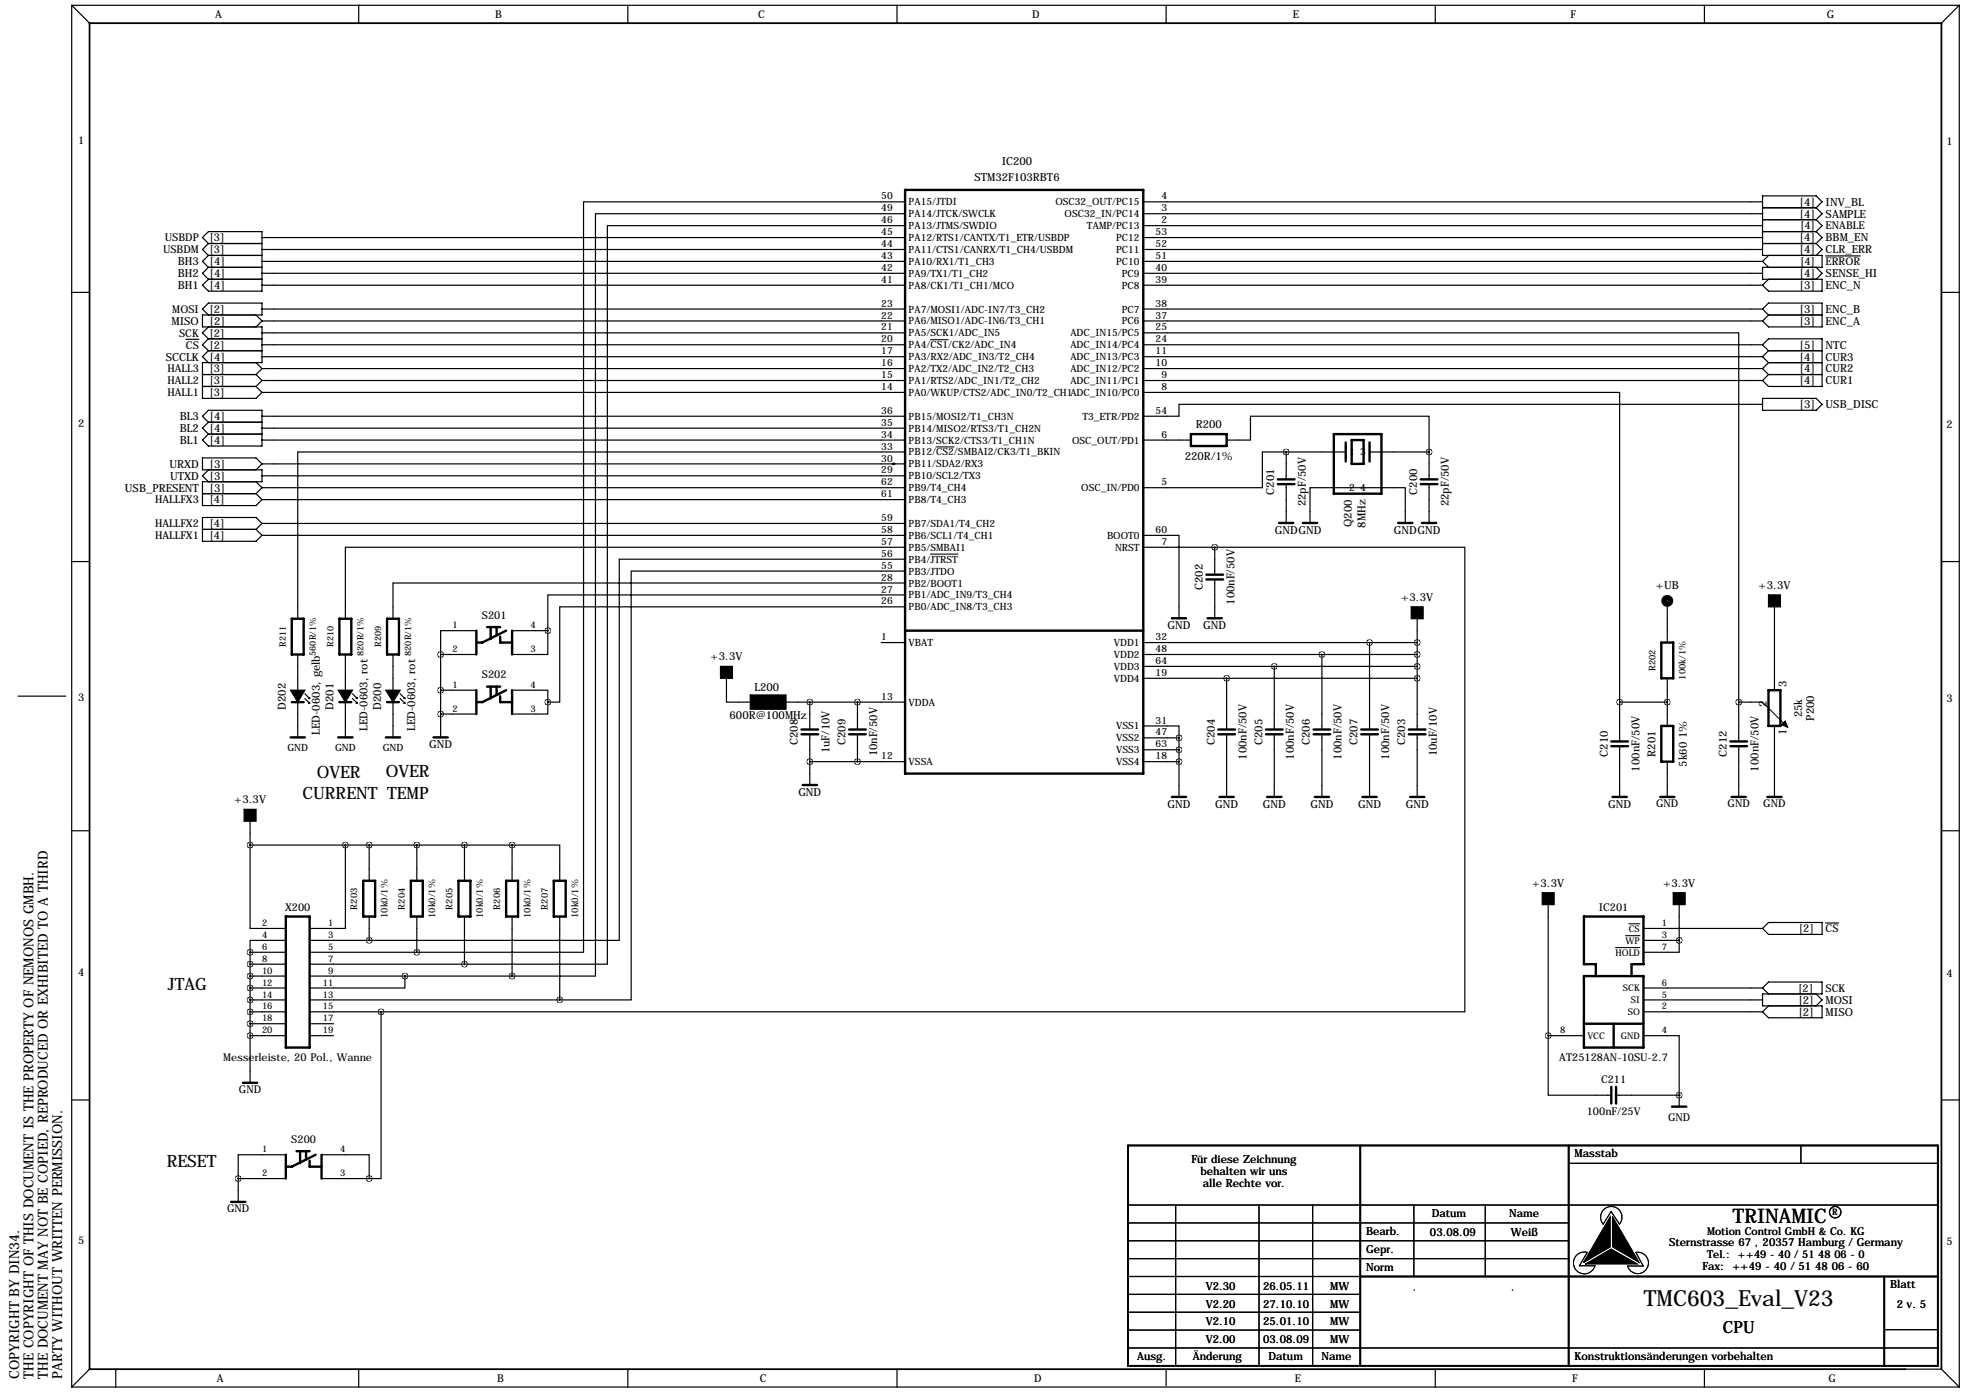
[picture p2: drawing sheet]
<svg xmlns="http://www.w3.org/2000/svg" width="419mm" height="297mm" viewBox="0 0 419 297" stroke-linecap="round" stroke-linejoin="round" font-family="sans-serif">
<g fill="none" stroke="#000" stroke-width=".25">
<path d="M15.3 1.1h402.6M15.3 1.1v294.7M15.3 1.1l3.8 3.8M76.5 1.1v3.8M133.9 1.1v3.8M191.3 1.1v3.8M248.7 1.1v3.8M306.1 1.1v3.8M363.5 1.1v3.8M417.9 1.1l-3.8 3.8M417.9 1.1v294.7M44.4 51.9l-1.2-1.2 1.2-1.3h11.5v12.7h-11.5l-1.2-1.3 1.2-1.3"/>
<path d="M44.4 59.5h11.5M44.4 57h11.5M44.4 57l-1.2 1.3 1.2 1.2M44.4 54.5h11.5M44.4 54.5l-1.2 1.2 1.2 1.3M44.4 51.9h11.5M44.4 51.9l-1.2 1.3 1.2 1.3M55.9 58.3h137.1M55.9 55.7h137.1M55.9 53.2h137.1M55.9 50.7h137.1M193 43h-68.5v160.1h-35.6"/>
<path d="M193 48.1h-63.5v157.5h-30.4M193 45.6h-66v162.5h-17.8M243.8 48.1h132.1M243.8 45.6h132.1M243.8 43h132.1M243.8 58.3h132.1M243.8 55.7h132.1M243.8 53.2h132.1M243.8 50.7h132.1M375.9 55.7l1.3 1.3M375.9 51.9h11.4M375.9 49.4h11.4"/>
<path d="M375.9 46.8h11.4M375.9 44.3h11.4M377.2 54.5l-1.3 1.2M377.2 59.5l-1.3 1.3M387.3 44.3l1.3-1.3-1.3-1.2h-11.4v12.7h12.7v2.5h-12.7v2.5h12.7v2.6h-11.4l-1.3-1.3M387.3 57l1.3 1.3-1.3 1.2M387.3 51.9l1.3 1.3-1.3 1.3M387.3 49.4l1.3 1.3-1.3 1.2M387.3 46.8l1.3 1.3-1.3 1.3M387.3 44.3l1.3 1.3-1.3 1.2M389.4 54.6h7.4M15.3 62.3h3.8"/>
<path d="M39.7 72.4h2.7M43.2 79.9h11.4M44.4 67.2l-1.2-1.3 1.2-1.3h11.5v2.6h-12.7v2.5h12.7v7.6h-12.7v7.6h11.4l1.3-1.2M44.4 69.7l-1.2 1.3 1.2 1.2M44.4 74.8h11.5M44.4 72.2h11.5M44.4 72.2l-1.2 1.3 1.2 1.3M44.4 74.8l-1.2 1.3 1.2 1.2M54.6 79.9l1.3 1.2M54.6 77.3l1.3 1.3M54.6 67.2l1.3 1.2M55.9 78.6h137.1"/>
<path d="M55.9 76.1h137.1M55.9 73.5h137.1M55.9 71h137.1M55.9 68.4h137.1M55.9 65.9h137.1M55.9 60.8h137.1M55.9 78.6l-1.3 1.3M55.9 68.4l-1.3 1.3M243.8 71h127v78.7M243.8 78.6h132.1M243.8 76.1h132.1M243.8 73.5h132.1"/>
<path d="M243.8 68.4h132.1M243.8 65.9h132.1M243.8 60.8h132.1M375.9 73.5l1.3-1.3h11.4v10.2h-11.4l-1.3-1.3M375.9 65.9l1.3-1.3h11.4v5.1h-11.4l-1.3-1.3M375.9 78.6l1.3 1.3M375.9 76.1l1.3 1.2M375.9 73.5l1.3 1.3M375.9 65.9l1.3 1.3M377.2 79.9h11.4M377.2 77.3h11.4M377.2 79.9l-1.3 1.2"/>
<path d="M377.2 77.3l-1.3 1.3M377.2 74.8h11.4M377.2 74.8l-1.3 1.3M377.2 67.2h11.4M377.2 67.2l-1.3 1.2M414.1 62.3h3.8M43.2 82.4h11.4M44.4 90l-1.2-1.2 1.2-1.3h11.5v7.6h-11.5l-1.2-1.3 1.2-1.2M44.4 90l-1.2 1.3 1.2 1.3M44.4 90h11.5M44.4 92.6h11.5M54.6 82.4l1.3 1.3"/>
<path d="M55.9 93.8h137.1M55.9 83.7h137.1M55.9 81.1h137.1M55.9 98.9h137.1M55.9 91.3h137.1M55.9 88.8h137.1M55.9 98.9l-1.3-1.3h-11.4v2.6h12.7v2.5h-12.7v5.1h11.4l1.3-1.3M55.9 81.1l-1.3 1.3M55.9 98.9l-1.3 1.3M193 96.4h-129.5v35.5M243.8 83.7h101.6v66M243.8 93.8h10.2"/>
<path d="M243.8 81.1h132.1M261.6 93.8h5.1v-5h38.1v7.6M274.3 96.4h-5.1v7.6h-25.4M274.3 96.4h12.7M274.3 96.4v5.8M292.1 96.4h12.7M304.8 96.4v5.8M375.9 86.2h-124.4v2.6h-7.7M375.9 84.9h11.4l1.3 1.3-1.3 1.3h-11.4zM15.3 119.7h3.8M43.2 112.9h11.4M43.2 105.3h11.4"/>
<path d="M44.4 100.2l-1.2 1.3 1.2 1.2M54.6 112.9l1.3 1.3M54.6 105.3l1.3 1.2M54.6 102.7l1.3 1.3M55.9 104h137.1M55.9 101.5h137.1M55.9 114.2h137.1M55.9 111.6h137.1M55.9 106.5h137.1M55.9 111.6l-1.3-1.3h-11.4v5.1h11.4l1.3-1.2M55.9 111.6l-1.3 1.3M55.9 104l-1.3 1.3"/>
<path d="M193 119.2h-60.9v81.3h-53.4M193 116.7h-119.3v15.2M243.8 114.2h7.7v17.7M243.8 116.7h15.3M259.1 116.7h53.3v99.1h-231.1M259.1 116.7v5.8M274.3 103.2v8.4M279.4 111.6v-7.6h20.3v7.6M304.8 103.2v8.4M414.1 119.7h3.8M63.5 139.6v7.6M73.7 139.6v7.6"/>
<path d="M83.8 139.6v7.6M94 139.6h7.6M94 139.6v17.7M101.6 134.5h-7.6v5.1M109.2 134.5h7.6M116.8 134.5v5.1h-7.6M188 137h5M193 121.8h-58.4v91.4h-15.2M193 126.9h-76.2v7.6M193 129.4h-73.6v20.3h-2.6M193 124.3h-109.2v7.6M243.8 137h58.5"/>
<path d="M243.8 139.6h58.5M259.1 123.6v8.3M281.9 139.6v16M292.1 137v18.6M302.3 129.4v26.2M355.6 129.4v7.6M378.5 126.9v20.3M3.9 148.4h10.1M63.5 149.7v7.6M65 149l1 1M65 147.9l1 1.1M65.8 149h.2"/>
<path d="M65.8 150h.2M66 148.7v.3M66 149.7v.3M73.7 149.7v7.6M75.2 149l1 1M75.2 147.9l1 1.1M75.9 149h.3M75.9 150h.3M76.2 148.7v.3M76.2 149.7v.3M83.8 149.7v7.6M85.3 149l1.1 1"/>
<path d="M85.3 147.9l1.1 1.1M86.1 149h.3M86.1 150h.3M86.4 148.7v.3M86.4 149.7v.3M94 147.2h7.6M94 152.3h7.6M109.2 147.2h7.6v2.5M116.8 149.7v2.6h-7.6M154.9 142.1v7.6h5.1M167.6 149.7h25.4M172.7 149.7v5.9"/>
<path d="M172.7 156.6v10.9M182.9 149.7v5.9M182.9 156.6v5.8M243.8 154.8h7.7v2.5M243.8 144.6h58.5M243.8 157.3h7.7M243.8 159.9h7.7M243.8 142.1h58.5M251.5 157.3v12.7M261.6 144.6v11M261.6 156.6v13.4M271.8 142.1v13.5"/>
<path d="M271.8 156.6v13.4M281.9 156.6v13.4M292.1 156.6v13.4M302.3 156.6v13.4M345.4 149.7h10.2M345.4 149.7v8.4M345.4 159.1v10.9M355.6 144.6v10.2M370.8 149.7h5.1M370.8 149.7v8.4M370.8 159.1v10.9M378.5 154.8v15.2"/>
<path d="M15.3 177.2h3.8M53.3 172.6v7.6M172.7 162.4h20.3M243.8 162.4h7.7M355.6 162.4v7.6M414.1 177.2h3.8M53.3 180.2v17.8h7.7M53.3 180.2h55.9M73.7 180.2v17.8h-7.7M78.7 180.2v7.6M78.7 195.4v5.1M88.9 180.2v7.6"/>
<path d="M88.9 195.4v7.7M99.1 180.2v7.6M99.1 195.4v10.2M109.2 180.2h10.2v7.6M109.2 180.2v7.6M109.2 195.4v12.7M119.4 195.4v17.8M330.2 190.4v30.4M350.5 198h25.4M358.1 190.4v10.1M377.2 196.7h11.4v2.5h-11.4l-1.3-1.2zM389.4 196.8h2.7"/>
<path d="M53.3 203.1h7.7M53.3 205.6h7.7M53.3 208.1h7.7M53.3 210.7h7.7M53.3 213.2h7.7M53.3 215.8h7.7M53.3 218.3h7.7M53.3 203.1v27.9M61 200.5h-7.7v2.6M66 200.5h12.7M66 203.1h22.9M66 205.6h33.1"/>
<path d="M66 208.1h43.2M66 213.2h53.4M66 215.8h15.3M66 218.3h5.1M81.3 215.8v35.5h-2.6M86.4 208.1v2.6h-20.4M350.5 200.5h7.6M350.5 210.7h25.4M350.5 213.2h25.4M350.5 215.8h25.4M358.1 200.5v2.6h-7.6M375.9 210.7l1.3-1.3h11.4v2.5h-12.7v2.6h12.7v2.5h-11.4l-1.3-1.2"/>
<path d="M375.9 210.7l1.3 1.2M377.2 214.5l-1.3 1.3M387.3 211.9l1.3 1.3-1.3 1.3M15.3 234.6h3.8M53.3 220.8h7.7M66 220.8h5.1M330.2 220.8v12.7h13.5M330.2 220.8h7.6M344.7 233.5h13.4M350.5 220.8h7.6v12.7M358.1 233.5h.1M358.1 233.5v2.6"/>
<path d="M414.1 234.6h3.8M50.8 251.3h10.2M50.8 251.3v5.1M61 246.2h-10.2v5.1M68.6 246.2h10.1v5.1M68.6 251.3h10.1M240.6 257h172.7M250.7 257v34.2M268.5 257v34.2M280 257v34.2M301.5 257v15.2M316.8 257v15.2"/>
<path d="M334.6 248.1h78.7M384.1 244.3v3.8M240.6 260.8h94M240.6 264.6h94M240.6 268.4h94M240.6 272.2h49.5M240.6 276h49.5M240.6 279.8h49.5M15.3 295.8h402.6M19.1 292l-3.8 3.8M24.7 292v3.8M76.5 292v3.8"/>
<path d="M133.9 292v3.8M191.3 292v3.8M240.6 283.6h49.5M240.6 287.4h172.7M248.7 292v3.5M306.1 292v3.8M363.5 292v3.8M401.9 283.5h11.4M406.4 292h7.7l3.8 3.8"/>
<circle cx="391.4" cy="258.5" r="1.22"/>
</g>
<path d="M240.6 244.3h172.7v46.9h-172.7zM290.1 244.3v46.9M334.6 244.3v46.9M290.1 272.2h123.2M401.9 272.2v19M406.5 292h-387.4v-287.1h395v287.1" fill="none" stroke="#000" stroke-width=".38"/>
<path d="M375.9 149.7l5.4 5.4M301.6 275.1h.1M322.5 275.1h.1M338.5 267.1l-1.6 2.8h3.3M338.6 267.1a2.34 2.34 0 0 0-2.9 1.6 2.34 2.34 0 0 0 1.6 2.9 2.34 2.34 0 0 0 2.9-1.7M341.9 261a2.29 2.29 0 0 1 .2-3.1 2.29 2.29 0 0 1 3.1 0 2.29 2.29 0 0 1 .2 3.1M341.9 261l1.7-2.7 1.8 2.7M348.9 267a2.29 2.29 0 0 1 2.6 1.8 2.29 2.29 0 0 1-1.6 2.7 2.29 2.29 0 0 1-2.8-1.5h3.4l-1.6-2.9" fill="none" stroke="#000" stroke-width=".21"/>
<path d="M343.9 259.5l5.7 9.6-5.7-3.3zM343.4 259.5v6.4l-5.6 3.2zM338.2 269.5l5.4-3.1 5.5 3.1z" fill="#000" stroke="#000" stroke-width=".21"/>
<circle cx="190.5" cy="98.9" r=".25" fill="#000"/>
<g fill="none" stroke="#000" stroke-width=".51">
<path d="M193 40.5h50.8v124.5h-50.8zM254 92.6h7.6v2.5h-7.6zM284.5 92.6h10.1v12.7h-10.1zM287 94.3v4.1M288.3 93.8h2.5v5.1h-2.5zM292.1 94.3v4.1M272.5 103.2h3.6M272.5 102.2h3.6M272.8 111.5h3M277.9 111.5h3M298.2 111.5h3M303 103.2h3.6"/>
<path d="M303 102.2h3.6M303.3 111.5h3M62.2 131.9h2.6v7.7h-2.6zM72.4 131.9h2.5v7.7h-2.5zM82.5 131.9h2.6v7.7h-2.6zM101.6 134.5v5.1M103.9 133.7h2.8M104.6 133.7v2.6M105.9 133.7v1.8M106.7 135.7v1.3h2.5M107.9 134.5l-5 2.5h-1.3M109.2 134.5v5.1"/>
<path d="M193 134.5h50.8M249.9 131.8h3.1M257.3 123.6h3.6M257.3 122.5h3.6M257.6 131.8h3M354.3 137h2.6v7.6h-2.6zM62 157.2h3M62.2 149.7h2.6M72.1 157.2h3.1M72.4 149.7h2.5M82.3 157.2h3M82.5 149.7h2.6"/>
<path d="M92.5 157.2h3M101.6 147.2v5.1M103.9 146.4h2.8M104.6 146.4v2.6M105.9 146.4v1.8M106.7 148.4v1.3h2.5M107.9 147.2l-5 2.5h-1.3M109.2 147.2v5.1M170.9 156.6h3.6M170.9 155.6h3.6M181.1 156.6h3.6M181.1 155.6h3.6"/>
<path d="M259.8 156.6h3.6M259.8 155.6h3.6M270 156.6h3.6M270 155.6h3.6M280.2 156.6h3.5M280.2 155.6h3.5M290.3 156.6h3.6M290.3 155.6h3.6M300.5 156.6h3.5M300.5 155.6h3.5M343.7 159.1h3.5M343.7 158.1h3.5"/>
<path d="M354.3 154.8h2.6v7.6h-2.6zM369.1 159.1h3.5M369.1 158.1h3.5M377.2 147.2h2.5v7.6h-2.5zM171.2 167.4h3M249.9 169.9h3.1M260.1 169.9h3M270.3 169.9h3M280.4 169.9h3.1M290.6 169.9h3M300.7 169.9h3.1M343.9 169.9h3.1"/>
<path d="M354.1 169.9h3M369.3 169.9h3.1M376.9 169.9h3.1M61 195.4h5v28h-5zM77.5 187.8h2.5v7.6h-2.5zM87.6 187.8h2.6v7.6h-2.6zM97.8 187.8h2.5v7.6h-2.5zM107.9 187.8h2.6v7.6h-2.6zM118.1 187.8h2.5v7.6h-2.5zM337.8 208.1h12.7v15.3h-12.7zM337.8 218.3h12.7M340.4 208.1v-2.5h-2.6v-10.2h12.7v10.2h-2.5v2.5"/>
<path d="M344.2 218.3v5.1M51.8 230.9h3.1M343.7 231.8v3.5M344.7 231.8v3.5M356.6 236h3.1M49.3 256.3h3M61 246.2v5.1M63.2 245.5h2.8M64 245.5v2.5M65.3 245.5v1.8M66 247.5v1.3h2.6M67.3 246.2l-5.1 2.6h-1.2"/>
<path d="M68.6 246.2v5.1"/>
</g>
<path d="M198.4 72.4h3.8M199.7 95.3h3.8M198.4 118.2h5.9M346.7 199.5h3.1M347.4 197h2.4M344.6 202.1h5.2" fill="none" stroke="#000" stroke-width=".23"/>
<path d="M301 129.4h2.5v2.5h-2.5zM377.2 126.9h2.5v2.5h-2.5zM62 147.2h3l-1.5 2.5zM72.1 147.2h3.1l-1.5 2.5zM82.3 147.2h3l-1.5 2.5zM153.7 142.1h2.5v2.5h-2.5zM160 148.2h7.6v3h-7.6zM380 154.5l.7-.7 .6 1.3zM52.1 172.6h2.5v2.5h-2.5zM328.9 190.4h2.6v2.5h-2.6zM356.9 190.4h2.5v2.5h-2.5z" fill="#000" stroke="#000" stroke-width=".25"/>
<g fill="none" stroke="#000" stroke-width="1">
<circle cx="355.6" cy="128.1" r=".36"/>
<circle cx="355.6" cy="128.1" r=".76"/>
</g>
<path d="M274.3 96.4a.05 .05 0 0 0 .1 0 .05 .05 0 0 0-.1 0zM251.4 162.4a.05 .05 0 0 0 .1 0 .05 .05 0 0 0-.1 0zM251.4 159.9a.05 .05 0 0 0 .1 0 .05 .05 0 0 0-.1 0zM251.4 157.3a.05 .05 0 0 0 .1 0 .05 .05 0 0 0-.1 0zM302.2 142.1a.05 .05 0 0 0 .1 0 .05 .05 0 0 0-.1 0zM302.2 139.6a.05 .05 0 0 0 .1 0 .05 .05 0 0 0-.1 0zM261.6 144.6a.05 .05 0 0 0 .1 0 .05 .05 0 0 0-.1 0zM271.7 142.1a.05 .05 0 0 0 .1 0 .05 .05 0 0 0-.1 0zM281.9 139.6a.05 .05 0 0 0 .1 0 .05 .05 0 0 0-.1 0zM302.2 144.6a.05 .05 0 0 0 .1 0 .05 .05 0 0 0-.1 0zM172.7 162.4a.05 .05 0 0 0 .1 0 .05 .05 0 0 0-.1 0zM172.7 149.7a.05 .05 0 0 0 .1 0 .05 .05 0 0 0-.1 0zM182.8 149.7a.05 .05 0 0 0 .1 0 .05 .05 0 0 0-.1 0zM182.8 162.4a.05 .05 0 0 0 .1 0 .05 .05 0 0 0-.1 0zM73.6 180.2a.05 .05 0 0 0 .1 0 .05 .05 0 0 0-.1 0zM78.7 180.2a.05 .05 0 0 0 .1 0 .05 .05 0 0 0-.1 0zM53.3 203.1a.05 .05 0 0 0 .1 0 .05 .05 0 0 0-.1 0zM53.3 205.6a.05 .05 0 0 0 .1 0 .05 .05 0 0 0-.1 0zM53.3 208.1a.05 .05 0 0 0 .1 0 .05 .05 0 0 0-.1 0zM53.3 210.7a.05 .05 0 0 0 .1 0 .05 .05 0 0 0-.1 0zM53.3 213.2a.05 .05 0 0 0 .1 0 .05 .05 0 0 0-.1 0zM53.3 215.8a.05 .05 0 0 0 .1 0 .05 .05 0 0 0-.1 0zM53.3 218.3a.05 .05 0 0 0 .1 0 .05 .05 0 0 0-.1 0zM53.3 220.8a.05 .05 0 0 0 .1 0 .05 .05 0 0 0-.1 0zM78.7 251.3a.05 .05 0 0 0 .1 0 .05 .05 0 0 0-.1 0zM86.3 208.1a.05 .05 0 0 0 .1 0 .05 .05 0 0 0-.1 0zM99 180.2a.05 .05 0 0 0 .1 0 .05 .05 0 0 0-.1 0zM109.2 180.2a.05 .05 0 0 0 .1 0 .05 .05 0 0 0-.1 0zM259 116.7a.05 .05 0 0 0 .1 0 .05 .05 0 0 0-.1 0zM78.7 200.5a.05 .05 0 0 0 .1 0 .05 .05 0 0 0-.1 0zM99 205.6a.05 .05 0 0 0 .1 0 .05 .05 0 0 0-.1 0zM109.2 208.1a.05 .05 0 0 0 .1 0 .05 .05 0 0 0-.1 0zM119.3 213.2a.05 .05 0 0 0 .1 0 .05 .05 0 0 0-.1 0zM358.1 233.5a.05 .05 0 0 0 .1 0 .05 .05 0 0 0-.1 0zM81.2 215.8a.05 .05 0 0 0 .1 0 .05 .05 0 0 0-.1 0zM345.4 149.7a.05 .05 0 0 0 .1 0 .05 .05 0 0 0-.1 0zM370.8 149.7a.05 .05 0 0 0 .1 0 .05 .05 0 0 0-.1 0zM93.9 139.6a.05 .05 0 0 0 .1 0 .05 .05 0 0 0-.1 0zM93.9 147.2a.05 .05 0 0 0 .1 0 .05 .05 0 0 0-.1 0zM93.9 152.3a.05 .05 0 0 0 .1 0 .05 .05 0 0 0-.1 0zM116.8 149.7a.05 .05 0 0 0 .1 0 .05 .05 0 0 0-.1 0zM116.8 134.5a.05 .05 0 0 0 .1 0 .05 .05 0 0 0-.1 0zM53.3 180.2a.05 .05 0 0 0 .1 0 .05 .05 0 0 0-.1 0zM302.2 137a.05 .05 0 0 0 .1 0 .05 .05 0 0 0-.1 0zM358.1 200.5a.05 .05 0 0 0 .1 0 .05 .05 0 0 0-.1 0z" fill="#000" stroke="#000" stroke-width="1.3"/>
<text font-size="4.7" x="350.6" y="278.4">TMC603_Eval_V23</text>
<text font-size="4.3" x="369.6" y="260.7">TRINAMIC</text>
<g font-size="3.6">
<text x="67.6" y="166">OVER</text>
<text x="82.3" y="165.7">OVER</text>
<text x="64.5" y="170.3">CURRENT TEMP</text>
<text x="35.8" y="211.2">JTAG</text>
<text x="35.6" y="248.8">RESET</text>
<text x="367.5" y="284.3">CPU</text>
</g>
<g font-size="3">
<text x="4.1" y="294" transform="rotate(-90 4.1 294)">COPYRIGHT BY DIN34.</text>
<text x="7.1" y="294" transform="rotate(-90 7.1 294)">THE COPYRIGHT OF THIS DOCUMENT IS THE PROPERTY OF NEMONOS GMBH.</text>
<text x="10.2" y="294" transform="rotate(-90 10.2 294)">THE DOCUMENT MAY NOT BE COPIED, REPRODUCED OR EXHIBITED TO A THIRD</text>
<text x="13.2" y="294" transform="rotate(-90 13.2 294)">PARTY WITHOUT WRITTEN PERMISSION.</text>
</g>
<g font-size="2.4">
<text x="213.7" y="35.2">IC200</text>
<text x="207.8" y="38.5">STM32F103RBT6</text>
<text x="383.8" y="46.4">[4]</text>
<text x="383.8" y="43.9">[4]</text>
<text x="389.4" y="46.4">SAMPLE</text>
<text x="389.4" y="43.9">INV_BL</text>
<text x="383.8" y="51.5">[4]</text>
<text x="389.4" y="51.5">BBM_EN</text>
<text x="37.9" y="59.1">BH2</text>
<text x="37.9" y="56.6">BH3</text>
<text x="44.7" y="59.1">[4]</text>
<text x="44.7" y="56.6">[4]</text>
<text x="383.8" y="59.1">[4]</text>
<text x="383.8" y="54">[4]</text>
<text x="389.4" y="59.1">SENSE_HI</text>
<text x="389.4" y="54">CLR_ERR</text>
<text x="37.9" y="61.6">BH1</text>
<text x="44.7" y="61.6">[4]</text>
<text x="383.8" y="61.6">[3]</text>
<text x="389.4" y="61.6">ENC_N</text>
<text x="36.6" y="69.3">MISO</text>
<text x="44.7" y="69.3">[2]</text>
<text x="383.8" y="69.3">[3]</text>
<text x="383.8" y="66.7">[3]</text>
<text x="389.4" y="69.3">ENC_A</text>
<text x="389.4" y="66.7">ENC_B</text>
<text x="35.4" y="76.9">SCCLK</text>
<text x="44.7" y="76.9">[4]</text>
<text x="383.8" y="76.9">[4]</text>
<text x="383.8" y="74.3">[5]</text>
<text x="389.4" y="76.9">CUR3</text>
<text x="389.4" y="74.3">NTC</text>
<text x="383.8" y="82">[4]</text>
<text x="383.8" y="79.4">[4]</text>
<text x="389.4" y="82">CUR1</text>
<text x="389.4" y="79.4">CUR2</text>
<text x="38.3" y="89.6">BL3</text>
<text x="44.7" y="89.6">[4]</text>
<text x="383.8" y="87">[3]</text>
<text x="389.4" y="87">USB_DISC</text>
<text x="38.3" y="92.1">BL2</text>
<text x="38.3" y="94.7">BL1</text>
<text x="44.7" y="92.1">[4]</text>
<text x="44.7" y="94.7">[4]</text>
<text x="255" y="91.3">R200</text>
<text x="36.2" y="99.7">URXD</text>
<text x="44.7" y="99.7">[3]</text>
<text x="252.7" y="98">220R/1%</text>
<text x="26.7" y="104.8">USB_PRESENT</text>
<text x="36.3" y="102.3">UTXD</text>
<text x="44.7" y="102.3">[3]</text>
<text x="44.7" y="104.8">[3]</text>
<text x="271.8" y="105.5" transform="rotate(-90 271.8 105.5)">C201</text>
<text x="278.5" y="108" transform="rotate(-90 278.5 108)">22pF/50V</text>
<text x="302.3" y="105.5" transform="rotate(-90 302.3 105.5)">C200</text>
<text x="309" y="108" transform="rotate(-90 309 108)">22pF/50V</text>
<text x="271.9" y="113.8">GNDGND</text>
<text x="288.3" y="112.4" transform="rotate(-90 288.3 112.4)">Q200</text>
<text x="291.2" y="112.5" transform="rotate(-90 291.2 112.5)">8MHz</text>
<text x="297.3" y="113.8">GNDGND</text>
<text x="256.5" y="125.8" transform="rotate(-90 256.5 125.8)">C202</text>
<text x="353.2" y="125.6">+UB</text>
<text x="375.1" y="125.6">+3.3V</text>
<text x="263.3" y="129" transform="rotate(-90 263.3 129)">100nF/50V</text>
<text x="298.9" y="128.1">+3.3V</text>
<text x="249" y="134.1">GND</text>
<text x="256.6" y="134.1">GND</text>
<text x="151.5" y="140.8">+3.3V</text>
<text x="160.9" y="147.4">L200</text>
<text x="381" y="146.4" transform="rotate(-90 381 146.4)">3</text>
<text x="61" y="151.3" transform="rotate(-90 61 151.3)">D202</text>
<text x="71.1" y="151.3" transform="rotate(-90 71.1 151.3)">D201</text>
<text x="78.4" y="155.9" transform="rotate(-90 78.4 155.9)">LED-0603, rot</text>
<text x="81.3" y="151.3" transform="rotate(-90 81.3 151.3)">D200</text>
<text x="88.5" y="155.9" transform="rotate(-90 88.5 155.9)">LED-0603, rot</text>
<text x="155.6" y="153.4">600R@100MHz</text>
<text x="376.8" y="150.7" transform="rotate(-90 376.8 150.7)">2</text>
<text x="384.4" y="153" transform="rotate(-90 384.4 153)">25k</text>
<text x="386.9" y="153.7" transform="rotate(-90 386.9 153.7)">P200</text>
<text x="68.2" y="156.7" transform="rotate(-90 68.2 156.7)">LED-0603, gelb</text>
<text x="91.5" y="159.5">GND</text>
<text x="170.2" y="158.9" transform="rotate(-90 170.2 158.9)">C208</text>
<text x="176.9" y="160.6" transform="rotate(-90 176.9 160.6)">1uF/10V</text>
<text x="180.3" y="158.9" transform="rotate(-90 180.3 158.9)">C209</text>
<text x="187.1" y="161.3" transform="rotate(-90 187.1 161.3)">10nF/50V</text>
<text x="259.1" y="158.9" transform="rotate(-90 259.1 158.9)">C204</text>
<text x="265.8" y="162" transform="rotate(-90 265.8 162)">100nF/50V</text>
<text x="269.2" y="158.9" transform="rotate(-90 269.2 158.9)">C205</text>
<text x="276" y="162" transform="rotate(-90 276 162)">100nF/50V</text>
<text x="279.4" y="158.9" transform="rotate(-90 279.4 158.9)">C206</text>
<text x="286.1" y="162" transform="rotate(-90 286.1 162)">100nF/50V</text>
<text x="289.6" y="158.9" transform="rotate(-90 289.6 158.9)">C207</text>
<text x="296.3" y="162" transform="rotate(-90 296.3 162)">100nF/50V</text>
<text x="299.7" y="158.9" transform="rotate(-90 299.7 158.9)">C203</text>
<text x="306.5" y="161.3" transform="rotate(-90 306.5 161.3)">10uF/10V</text>
<text x="342.9" y="161.4" transform="rotate(-90 342.9 161.4)">C210</text>
<text x="353.1" y="161.4" transform="rotate(-90 353.1 161.4)">R201</text>
<text x="368.3" y="161.4" transform="rotate(-90 368.3 161.4)">C212</text>
<text x="381" y="156.7" transform="rotate(-90 381 156.7)">1</text>
<text x="349.6" y="164.5" transform="rotate(-90 349.6 164.5)">100nF/50V</text>
<text x="359.8" y="163.5" transform="rotate(-90 359.8 163.5)">5k60 1%</text>
<text x="375" y="164.5" transform="rotate(-90 375 164.5)">100nF/50V</text>
<text x="49.9" y="171.3">+3.3V</text>
<text x="170.3" y="169.7">GND</text>
<text x="249" y="172.2">GND</text>
<text x="259.2" y="172.2">GND</text>
<text x="269.3" y="172.2">GND</text>
<text x="279.5" y="172.2">GND</text>
<text x="289.7" y="172.2">GND</text>
<text x="299.8" y="172.2">GND</text>
<text x="343" y="172.2">GND</text>
<text x="326.8" y="189.1">+3.3V</text>
<text x="354.7" y="189.1">+3.3V</text>
<text x="383.6" y="214">[2]</text>
<text x="389.4" y="214">MOSI</text>
<text x="383.6" y="216.6">[2]</text>
<text x="389.4" y="216.6">MISO</text>
<text x="254.1" y="248.1">Für diese Zeichnung</text>
<text x="256" y="250.6">behalten wir uns</text>
<text x="335.8" y="246.8">Masstab</text>
<text x="256.6" y="253.1">alle Rechte vor.</text>
<text x="291.4" y="263.3">Bearb.</text>
<text x="305" y="263.6">03.08.09</text>
<text x="305.4" y="259.5">Datum</text>
<text x="321.9" y="259.5">Name</text>
<text x="322.3" y="263.6">Weiß</text>
<text x="291.4" y="267.1">Gepr.</text>
<text x="356" y="265.8">Sternstrasse 67 , 20357 Hamburg / Germany</text>
<text x="257.2" y="275">V2.30</text>
<text x="269.4" y="275">26.05.11</text>
<text x="283.7" y="275">MW</text>
<text x="291.4" y="270.9">Norm</text>
<text x="363.1" y="270.9">Fax: ++49 - 40 / 51 48 06 - 60</text>
<text x="403.1" y="274.7">Blatt</text>
<text x="257.2" y="278.8">V2.20</text>
<text x="269.4" y="278.8">27.10.10</text>
<text x="283.7" y="278.8">MW</text>
<text x="404.5" y="278.8">2 v. 5</text>
<text x="257.2" y="286.4">V2.00</text>
<text x="257.2" y="282.6">V2.10</text>
<text x="269.4" y="286.4">03.08.09</text>
<text x="269.4" y="282.6">25.01.10</text>
<text x="283.7" y="286.4">MW</text>
<text x="283.7" y="282.6">MW</text>
<text x="242.5" y="290">Ausg.</text>
<text x="254.4" y="290">Änderung</text>
<text x="270.6" y="290">Datum</text>
<text x="281.8" y="290">Name</text>
<text x="335.8" y="290">Konstruktionsänderungen vorbehalten</text>
</g>
<g font-size="2.3">
<text x="45.9" y="3.8">A</text>
<text x="105.6" y="3.8">B</text>
<text x="161.7" y="3.8">C</text>
<text x="220.1" y="3.8">D</text>
<text x="275.7" y="3.8">E</text>
<text x="334.9" y="3.8">F</text>
<text x="389.6" y="3.8">G</text>
<text x="16.7" y="30.6">1</text>
<text x="415.1" y="30.8">1</text>
<text x="35.2" y="51.5">USBDP</text>
<text x="44.7" y="51.5">[3]</text>
<text x="383.9" y="48.9">[4]</text>
<text x="389.4" y="48.9">ENABLE</text>
<text x="34.8" y="54">USBDM</text>
<text x="44.7" y="54">[3]</text>
<text x="383.9" y="56.5">[4]</text>
<text x="389.4" y="56.5">ERROR</text>
<text x="36.8" y="66.7">MOSI</text>
<text x="38.2" y="71.8">SCK</text>
<text x="44.7" y="71.8">[2]</text>
<text x="44.7" y="66.7">[2]</text>
<text x="39.7" y="74.3">CS</text>
<text x="44.7" y="74.3">[2]</text>
<text x="35.7" y="81.9">HALL2</text>
<text x="35.7" y="79.4">HALL3</text>
<text x="44.7" y="81.9">[3]</text>
<text x="44.7" y="79.4">[3]</text>
<text x="35.7" y="84.5">HALL1</text>
<text x="44.7" y="84.5">[3]</text>
<text x="16.7" y="91">2</text>
<text x="415.1" y="91.2">2</text>
<text x="33.1" y="107.3">HALLFX3</text>
<text x="44.7" y="107.3">[4]</text>
<text x="33.1" y="112.4">HALLFX2</text>
<text x="44.7" y="112.4">[4]</text>
<text x="33.1" y="115">HALLFX1</text>
<text x="44.7" y="115">[4]</text>
<text x="102.8" y="131.9">S201</text>
<text x="16.7" y="149.5">3</text>
<text x="102.8" y="144.6">S202</text>
<text x="415.1" y="149.7">3</text>
<text x="353.2" y="172.2">GND</text>
<text x="368.5" y="172.2">GND</text>
<text x="376.1" y="172.2">GND</text>
<text x="60.8" y="194.2">X200</text>
<text x="341" y="194.2">IC201</text>
<text x="383.7" y="198.8">[2]</text>
<text x="389.4" y="198.8">CS</text>
<text x="16.7" y="208">4</text>
<text x="415.1" y="208.2">4</text>
<text x="383.5" y="211.5">[2]</text>
<text x="389.4" y="211.5">SCK</text>
<text x="47.6" y="226.3">Messerleiste, 20 Pol., Wanne</text>
<text x="332.6" y="226.3">AT25128AN-10SU-2.7</text>
<text x="51" y="233.1">GND</text>
<text x="341.5" y="231">C211</text>
<text x="338.4" y="237.7">100nF/25V</text>
<text x="355.8" y="239">GND</text>
<text x="62.1" y="243.7">S200</text>
<text x="48.4" y="258.5">GND</text>
<text x="364.1" y="263.3">Motion Control GmbH &amp; Co. KG</text>
<text x="16.7" y="265.3">5</text>
<text x="364.1" y="268.3">Tel.: ++49 - 40 / 51 48 06 - 0</text>
<text x="415.1" y="265.5">5</text>
<text x="46.3" y="294.8">A</text>
<text x="106" y="294.8">B</text>
<text x="162.1" y="294.8">C</text>
<text x="220.5" y="294.8">D</text>
<text x="276.2" y="294.8">E</text>
<text x="335.3" y="294.8">F</text>
<text x="390" y="294.8">G</text>
</g>
<g font-size="2.1">
<text x="188" y="47.6">46</text>
<text x="188" y="45.1">49</text>
<text x="188" y="42.5">50</text>
<text x="193.8" y="46.3">PA14/JTCK/SWCLK</text>
<text x="193.8" y="43.8">PA15/JTDI</text>
<text x="225.1" y="43.8">OSC32_OUT/PC15</text>
<text x="227.1" y="46.3">OSC32_IN/PC14</text>
<text x="247.7" y="47.6">2</text>
<text x="247.7" y="45.1">3</text>
<text x="247.7" y="42.5">4</text>
<text x="188" y="52.7">44</text>
<text x="188" y="50.2">45</text>
<text x="193.8" y="53.9">PA11/CTS1/CANRX/T1_CH4/USBDM</text>
<text x="193.8" y="51.4">PA12/RTS1/CANTX/T1_ETR/USBDP</text>
<text x="193.8" y="48.9">PA13/JTMS/SWDIO</text>
<text x="231.8" y="48.9">TAMP/PC13</text>
<text x="238.1" y="53.9">PC11</text>
<text x="238.1" y="51.4">PC12</text>
<text x="246.5" y="52.7">52</text>
<text x="246.5" y="50.2">53</text>
<text x="188" y="57.8">42</text>
<text x="188" y="55.2">43</text>
<text x="193.8" y="59">PA9/TX1/T1_CH2</text>
<text x="193.8" y="56.5">PA10/RX1/T1_CH3</text>
<text x="238.1" y="56.5">PC10</text>
<text x="239.3" y="59">PC9</text>
<text x="246.5" y="57.8">40</text>
<text x="246.5" y="55.2">51</text>
<text x="188" y="65.4">23</text>
<text x="188" y="60.3">41</text>
<text x="193.8" y="61.6">PA8/CK1/T1_CH1/MCO</text>
<text x="239.3" y="61.6">PC8</text>
<text x="246.5" y="65.4">38</text>
<text x="246.5" y="60.3">39</text>
<text x="188" y="70.5">21</text>
<text x="188" y="67.9">22</text>
<text x="193.8" y="71.7">PA5/SCK1/ADC_IN5</text>
<text x="193.8" y="69.2">PA6/MISO1/ADC-IN6/T3_CH1</text>
<text x="193.8" y="66.6">PA7/MOSI1/ADC-IN7/T3_CH2</text>
<text x="228.3" y="71.7">ADC_IN15/PC5</text>
<text x="239.3" y="69.2">PC6</text>
<text x="239.3" y="66.6">PC7</text>
<text x="246.5" y="70.5">25</text>
<text x="246.5" y="67.9">37</text>
<text x="188" y="75.6">17</text>
<text x="188" y="73">20</text>
<text x="193.8" y="76.8">PA3/RX2/ADC_IN3/T2_CH4</text>
<text x="193.8" y="74.3">PA4/CS1/CK2/ADC_IN4</text>
<text x="228.3" y="76.8">ADC_IN13/PC3</text>
<text x="228.3" y="74.3">ADC_IN14/PC4</text>
<text x="246.5" y="75.6">11</text>
<text x="246.5" y="73">24</text>
<text x="188" y="83.2">14</text>
<text x="188" y="80.6">15</text>
<text x="188" y="78.1">16</text>
<text x="193.8" y="81.9">PA1/RTS2/ADC_IN1/T2_CH2</text>
<text x="193.8" y="79.3">PA2/TX2/ADC_IN2/T2_CH3</text>
<text x="228.3" y="81.9">ADC_IN11/PC1</text>
<text x="228.3" y="79.3">ADC_IN12/PC2</text>
<text x="246.5" y="78.1">10</text>
<text x="247.7" y="83.2">8</text>
<text x="247.7" y="80.6">9</text>
<text x="188" y="88.3">36</text>
<text x="193.8" y="84.4">PA0/WKUP/CTS2/ADC_IN0/T2_CH1ADC_IN10/PC0</text>
<text x="193.8" y="89.5">PB15/MOSI2/T1_CH3N</text>
<text x="230.9" y="89.5">T3_ETR/PD2</text>
<text x="246.5" y="88.3">54</text>
<text x="188" y="95.9">33</text>
<text x="188" y="93.3">34</text>
<text x="188" y="90.8">35</text>
<text x="193.8" y="94.6">PB13/SCK2/CTS3/T1_CH1N</text>
<text x="193.8" y="92">PB14/MISO2/RTS3/T1_CH2N</text>
<text x="228.7" y="94.6">OSC_OUT/PD1</text>
<text x="247.7" y="93.3">6</text>
<text x="188" y="101">29</text>
<text x="188" y="98.4">30</text>
<text x="193.8" y="99.7">PB11/SDA2/RX3</text>
<text x="193.8" y="97.1">PB12/CS2/SMBAI2/CK3/T1_BKIN</text>
<text x="287.8" y="97.1">1</text>
<text x="290.1" y="97.1">3</text>
<text x="188" y="106">61</text>
<text x="188" y="103.5">62</text>
<text x="193.8" y="102.2">PB10/SCL2/TX3</text>
<text x="193.8" y="107.3">PB8/T4_CH3</text>
<text x="193.8" y="104.7">PB9/T4_CH4</text>
<text x="230.6" y="104.7">OSC_IN/PD0</text>
<text x="247.7" y="103.5">5</text>
<text x="287.8" y="104.7">2</text>
<text x="290.1" y="104.7">4</text>
<text x="188" y="113.7">58</text>
<text x="188" y="111.1">59</text>
<text x="193.8" y="112.4">PB7/SDA1/T4_CH2</text>
<text x="246.5" y="113.7">60</text>
<text x="188" y="118.7">56</text>
<text x="188" y="116.2">57</text>
<text x="193.8" y="120">PB4/JTRST</text>
<text x="193.8" y="117.4">PB5/SMBAI1</text>
<text x="193.8" y="114.9">PB6/SCL1/T4_CH1</text>
<text x="236.1" y="114.9">BOOT0</text>
<text x="237.8" y="117.4">NRST</text>
<text x="247.7" y="116.2">7</text>
<text x="188" y="123.8">28</text>
<text x="188" y="121.3">55</text>
<text x="193.8" y="125.1">PB2/BOOT1</text>
<text x="193.8" y="122.5">PB3/JTDO</text>
<text x="188" y="128.9">26</text>
<text x="188" y="126.4">27</text>
<text x="193.8" y="130.1">PB0/ADC_IN8/T3_CH3</text>
<text x="193.8" y="127.6">PB1/ADC_IN9/T3_CH4</text>
<text x="188" y="136.5">1</text>
<text x="193.8" y="137.8">VBAT</text>
<text x="237.6" y="137.8">VDD1</text>
<text x="246.5" y="136.5">32</text>
<text x="237.6" y="140.3">VDD2</text>
<text x="237.6" y="142.8">VDD3</text>
<text x="246.5" y="139.1">48</text>
<text x="246.5" y="141.6">64</text>
<text x="188" y="149.2">13</text>
<text x="237.6" y="145.4">VDD4</text>
<text x="246.5" y="144.1">19</text>
<text x="193.8" y="150.5">VDDA</text>
<text x="238.1" y="155.5">VSS1</text>
<text x="246.5" y="154.3">31</text>
<text x="61.3" y="160.1">GND</text>
<text x="71.5" y="160.1">GND</text>
<text x="81.6" y="160.1">GND</text>
<text x="188" y="161.9">12</text>
<text x="238.1" y="158.1">VSS2</text>
<text x="238.1" y="160.6">VSS3</text>
<text x="246.5" y="161.9">18</text>
<text x="246.5" y="156.8">47</text>
<text x="246.5" y="159.4">63</text>
<text x="193.8" y="163.2">VSSA</text>
<text x="238.1" y="163.2">VSS4</text>
</g>
<g font-size="2">
<text x="96.5" y="134">1</text>
<text x="113.2" y="134">4</text>
<text x="96.5" y="139.1">2</text>
<text x="113.2" y="139.1">3</text>
<text x="353.1" y="143.1" transform="rotate(-90 353.1 143.1)">R202</text>
<text x="96.5" y="146.7">1</text>
<text x="113.2" y="146.7">4</text>
<text x="359.5" y="144.9" transform="rotate(-90 359.5 144.9)">100k/1%</text>
<text x="96.5" y="151.8">2</text>
<text x="113.2" y="151.8">3</text>
<text x="55.9" y="197.5">2</text>
<text x="70" y="197.5">1</text>
<text x="76.2" y="193.9" transform="rotate(-90 76.2 193.9)">R203</text>
<text x="82.7" y="195.7" transform="rotate(-90 82.7 195.7)">10k0/1%</text>
<text x="86.4" y="193.9" transform="rotate(-90 86.4 193.9)">R204</text>
<text x="92.8" y="195.7" transform="rotate(-90 92.8 195.7)">10k0/1%</text>
<text x="96.5" y="193.9" transform="rotate(-90 96.5 193.9)">R205</text>
<text x="103" y="195.7" transform="rotate(-90 103 195.7)">10k0/1%</text>
<text x="106.7" y="193.9" transform="rotate(-90 106.7 193.9)">R206</text>
<text x="113.1" y="195.7" transform="rotate(-90 113.1 195.7)">10k0/1%</text>
<text x="116.8" y="193.9" transform="rotate(-90 116.8 193.9)">R207</text>
<text x="123.3" y="195.7" transform="rotate(-90 123.3 195.7)">10k0/1%</text>
<text x="354.5" y="197.5">1</text>
<text x="55.9" y="200">4</text>
<text x="55.9" y="202.6">6</text>
<text x="70" y="200">3</text>
<text x="70" y="202.6">5</text>
<text x="344.6" y="203.7">HOLD</text>
<text x="346.7" y="201.2">WP</text>
<text x="347.4" y="198.7">CS</text>
<text x="354.5" y="200">3</text>
<text x="354.5" y="202.6">7</text>
<text x="55.9" y="205.1">8</text>
<text x="55.9" y="207.6">10</text>
<text x="70" y="205.1">7</text>
<text x="70" y="207.6">9</text>
<text x="55.9" y="210.2">12</text>
<text x="55.9" y="212.7">14</text>
<text x="55.9" y="215.3">16</text>
<text x="68.9" y="210.2">11</text>
<text x="68.9" y="212.7">13</text>
<text x="68.9" y="215.3">15</text>
<text x="346.2" y="211.4">SCK</text>
<text x="347.8" y="213.9">SI</text>
<text x="354.5" y="210.2">6</text>
<text x="354.5" y="212.7">5</text>
<text x="354.5" y="215.3">2</text>
<text x="55.9" y="217.8">18</text>
<text x="55.9" y="220.3">20</text>
<text x="68.9" y="217.8">17</text>
<text x="68.9" y="220.3">19</text>
<text x="332.7" y="220.3">8</text>
<text x="338.6" y="221.5">VCC</text>
<text x="345.7" y="221.5">GND</text>
<text x="347.2" y="216.4">SO</text>
<text x="354.5" y="220.3">4</text>
<text x="55.9" y="245.7">1</text>
<text x="72.5" y="245.7">4</text>
<text x="55.9" y="250.8">2</text>
<text x="72.5" y="250.8">3</text>
</g>
<g font-size="1.9">
<text x="61" y="138" transform="rotate(-90 61 138)">R211</text>
<text x="71.1" y="138" transform="rotate(-90 71.1 138)">R210</text>
<text x="81.3" y="138" transform="rotate(-90 81.3 138)">R209</text>
<text x="67.4" y="139.8" transform="rotate(-90 67.4 139.8)">560R/1%</text>
<text x="77.5" y="139.8" transform="rotate(-90 77.5 139.8)">820R/1%</text>
<text x="87.7" y="139.8" transform="rotate(-90 87.7 139.8)">820R/1%</text>
<text x="390.8" y="259.1">R</text>
</g>
</svg>
